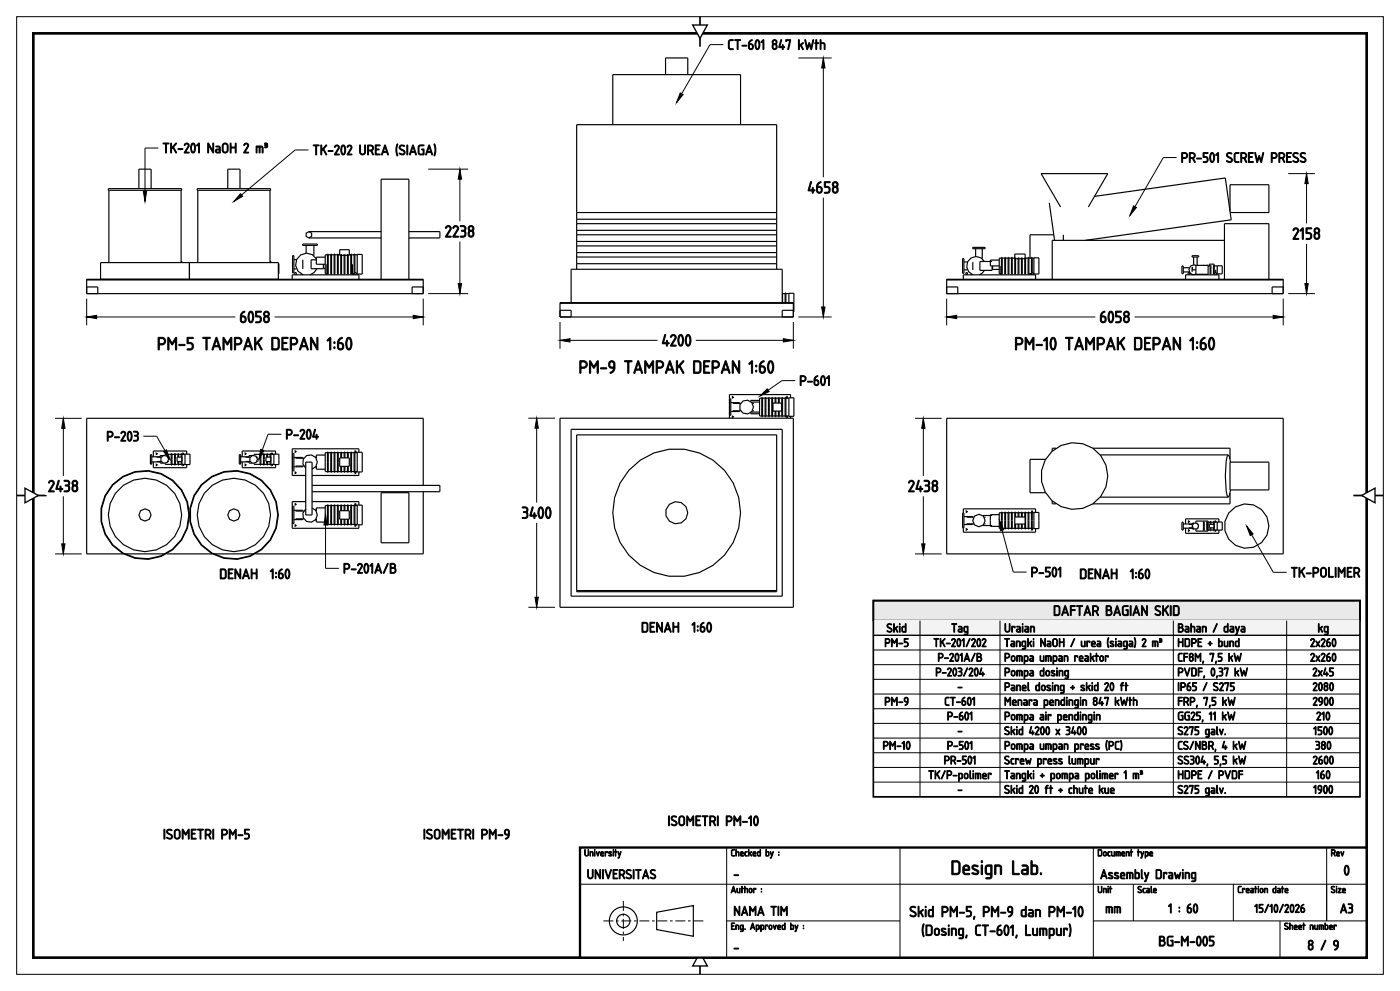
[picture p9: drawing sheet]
<svg xmlns="http://www.w3.org/2000/svg" width="420mm" height="297mm" viewBox="0 0 420 297" stroke-linecap="round" stroke-linejoin="round" font-family="sans-serif">
<path d="M5 5h410v287h-410z" fill="none" stroke="#000" stroke-width=".3"/>
<path d="M10 10h400v277h-400z" fill="none" stroke="#000" stroke-width=".8" stroke-linecap="butt"/>
<path d="M210 5v9" fill="none" stroke="#000" stroke-width=".5"/>
<path d="M207.8 7.5h4.4l-2.2 4z" fill="#fff" stroke="#000" stroke-width=".4"/>
<path d="M210 283v9" fill="none" stroke="#000" stroke-width=".5"/>
<path d="M210 285.5l2.2 4h-4.4z" fill="#fff" stroke="#000" stroke-width=".4"/>
<path d="M5 148.5h9" fill="none" stroke="#000" stroke-width=".5"/>
<path d="M7.5 146.3l4 2.2-4 2.2z" fill="#fff" stroke="#000" stroke-width=".4"/>
<path d="M406 148.5h9" fill="none" stroke="#000" stroke-width=".5"/>
<path d="M408.5 148.5l4-2.2v4.4z" fill="#fff" stroke="#000" stroke-width=".4"/>
<path d="M174 254h236v33h-236z" fill-rule="evenodd" fill="#fff"/>
<path d="M174 254h236v33h-236z" fill="none" stroke="#000" stroke-width=".7" stroke-linecap="butt"/>
<path d="M218 254v33M270 254v33M328 254v33M398 254v22M174 265h236M218 276h52M328 276h82M340 265v11M370 265v11M384 276v11" fill="none" stroke="#000" stroke-width=".3"/>
<g fill="none" stroke="#000" stroke-width=".35">
<path d="M197 273.4l11-2v9.2l-11-2z"/>
<circle cx="187" cy="276" r="4.2"/>
<circle cx="187" cy="276" r="2"/>
</g>
<path d="M181 276h30M187 270v12" fill="none" stroke="#000" stroke-width=".3" stroke-dasharray="3 .8 .8 .8" stroke-linecap="butt"/>
<path d="M262 180h146v6h-146z" fill-rule="evenodd" fill="#e9e9e9"/>
<path d="M262 180h146v6h-146z" fill="none" stroke="#000" stroke-width=".5"/>
<path d="M262 186h146v4.4h-146z" fill-rule="evenodd" fill="#f3f3f3"/>
<path d="M262 190.4h146" fill="none" stroke="#000" stroke-width=".4"/>
<g fill="none" stroke="#000" stroke-width=".3">
<path d="M26 89.5v8M26 95h44.6M82.4 95h44.6M127 89.5v8M16.5 125.4h8M19 125.4v17.2M19 148.7v17.3M16.5 166h8M262 194.8h146M262 199.2h146M276 186v52.8M300 186v52.8"/>
<path d="M352 186v52.8M386 186v52.8M262 203.6h146M262 208h146M262 212.4h146M262 216.8h146M262 221.2h146M262 225.6h146M262 230h146M262 234.4h146M262 238.8h146"/>
</g>
<path d="M262 180h146v58.8h-146z" fill="none" stroke="#000" stroke-width=".5"/>
<g fill="none" stroke="#000" stroke-width=".35">
<path d="M183.8 37.4v-15h38.4v15M199.7 22.4v-5h6.6v5M32.5 56.5h22v.5h-22zM32.7 57v21.7M41.7 56.5v-5.8h3.6v5.8M54.3 57v21.7M59.2 56.5h22v.5h-22zM59.3 57v21.7M72 50.7h-3.7v5.8M72 50.7v5.8M81 57v21.7M328.4 58.9l39.2-5.6 1.8 12.6-43.8 6.1"/>
<path d="M54.3 78.3h.3v.4M56.8 78.7h-26.6v5h26.6M56.8 78.7h26.7v5h-26.7M56.8 78.7v5M81 78.3h.2v.4M83.5 79h.2v3.1M87.8 76.6h.4v5.2h-.4zM88.2 77.8h.8M90.8 73.1h4.4v.4h-4.4zM90.8 77.8v2.8M91.8 73.5v2.4M91.8 69.9l.9-.5 .8 .5v.9l-.8 .5-.9-.5z"/>
<path d="M92.7 69.4h21.6M92.7 71.3h21.6M94.2 73.5v3.2M94.9 77.6a3.3 3.3 0 0 0-5.5-.5 3.3 3.3 0 0 0 1.6 5.3M94.9 77.9h-1.6v2.6h3.7v-1.3M97.6 77.1h-2.7v2.1h2.7M98.1 79.2v3.2M98.2 76.4h-.6v5.6h.5M98.5 76.4h.7M99.5 76.4h.7M100.5 76.4h.7M101.5 76.4h.4"/>
<path d="M102.2 76.2v6M102.2 76.5h-.3v-1.7h2.9v1.7h-.3M102.5 76.2v6M102.5 76.5h.7M103.2 76.2v6M103.5 76.2v6M103.5 76.5h.7M104.2 76.2v6M104.5 76.2v6M104.8 76.4h.4M105.5 76.4h.7M105.7 79.2v3.2"/>
<path d="M106.5 76.4h.7M107.2 76.3h1.5v5.8h-1.5zM122.7 69.4h9.3v1.9h-9.3M173 79h60M173 77h60M173 75.7h60M173 73.7h60M173 72.4h60M173 70.4h60M173 69h60M173 67h60M173 65.7h60"/>
<path d="M173 63.7h60M288.8 77.5h.4v4.4h-.4zM289.2 78.5h1.1M291.8 78.5v2.4M292.7 74.5v2.4M294.7 74.5v3M295.3 78.4a2.83 2.83 0 0 0-4.6-.6 2.83 2.83 0 0 0 1.2 4.6M295.5 74.1h-3.7v.4h3.7M295.6 74.1v.4M297.6 78.4h-3.6v2.6h3.6v-1.3M297.8 79.7v1M299.8 78h-2.7v1.7h2.7"/>
<path d="M300.3 79.7v2.7M300.4 77.4h-.6v4.6h.5M300.7 77.4h.7M301.7 77.4h.7M302.7 77.4h.7M303.7 77.4h.7M304.4 77.5v-1.4h3.1v1.4M304.4 77.2v5M304.7 77.2v5M304.7 77.5h.7M305.4 77.2v5M305.7 77.2v5"/>
<path d="M305.7 77.5h.7M306.4 77.2v5M306.7 77.2v5M306.7 77.5h.7M307.4 77.2v5M307.5 77.2l.2 5M307.7 77.4h.7M308.7 77.4h.7M309.7 77.4h.5M310.2 77.3h1.5v4.8h-1.5zM314.8 60.8l1.6 11.2M316.1 70.4h-7.1v7"/>
<path d="M318.2 62l-5.9-10h20l-5.8 10M319 70.4v1.6M354.6 79.7h.4v2.3h-.4zM357.7 80v.9h1.1M358.1 77v2.4M358.8 79.5h3.6v2.7h-3.6zM358.9 79.5l-.7-.1-1 .3-.5 1 .2 1 .9 .6 1.1-.1M359.1 77v2.5M359.6 76.6h-2v.4h2M359.6 76.6v.4M362.4 79.7h.4M362.8 79.9v-.7h1.4v.7"/>
<path d="M363 79.5v2.7M363.3 79.5v2.7M364 79.5v2.7M364.3 79.5v2.7M364.3 79.7h.9M367.3 72h-51.6v11.7M369 63.3v-7.9h11.7v8.3h-11.6M26 83.7h101v4.3h-101zM26 83.8h101M26 86h3.3v2M83.5 82.1h.2M87.7 83.7v-1.3h20v1.3"/>
<path d="M88.2 80.6h.8M88.4 82.4v-.7h.5v.7M95.1 80.5l-.9 1.2-1.2 .7M97 80.5h.6M98.2 82.2v-6h.3v6M99.2 82.2v-6h.3v6M100.2 82.2v-6h.3v6M101.2 82.2v-6h.3v6M105.2 82.2v-6h.3v6M105.7 82h.5M106.4 82.4v-.7h.5v.7M106.5 81.7v-5.5h-.3v6h.2"/>
<path d="M106.9 82h.3M114.3 83.7v-30h8.4v30M127 86h-3.4v2M168 90.7h70v4.3h-70zM168 90.8h70M168 93h3.3v2M171.3 90.7v-10h63.4v10M173 80.7v-43.3h60v43.3M234.7 87.8l.1 2.9M234.8 88h.7M235.5 90.7v-2.9h.3v2.9M235.8 88h.9"/>
<path d="M236.7 90.7v-2.8h1.5v5.5h-.2M238 93h-3.3v2M284 83.7h101v4.3h-101zM284 83.8h101M284 86h3.3v2M289 83.7v-1.3h21.7v1.3M289.2 80.9h1.1M290.2 81.7h-.4v.7M290.2 81.7v.7M295.3 81l-.6 .8-.9 .6M297.8 80.8h2M300.4 82.2v-5h.3v5"/>
<path d="M301.4 82.2v-5h.3v5M302.4 82.2v-5h.3v5M303.4 82.2v-5h.3v5M308.4 82.2v-5h.3l-.1 5M308.7 82h.7M309 82v.4M309.4 81.7v-4.5h.3v4.5M309.4 81.7h.5v.7M309.4 81.7v.7M309.9 82h.3M355 81.5h1.8M355 80.2h1.8"/>
<path d="M355.7 83.7v-1.3h10v1.3M356.9 81.7h-.5v.7M356.9 81.7v.7M357.6 80.2v1.3M360.9 82.2v.2M364.4 82.4v-.7h.5v.7M364.7 80.9v.8M364.9 82h1.8v-2.3h-1.5v2.3M367.3 83.7v-16.7h13.4v16.7M385 86h-3.4v2M218.8 119.5v5M218.8 119.5h.4v5h-.4"/>
<path d="M219.7 118.9l.4 .2-.4 .2zM227.9 120h-2.7v.3M228.5 119.3h-.6v5.3l.6 .1M228.5 119.1h.3v5.7l-.3 .1zM228.8 119.3h.7M229.5 119.1h.3v5.7l-.3 .1zM229.8 119.3h.7M230.5 119.1h.3v5.7l-.3 .1zM230.8 119.3h.7M231.5 119.1h.3v5.7l-.3 .1zM231.8 119.3h.7M232.8 119.3h.7"/>
<path d="M233.8 119.3h.7M234.5 119.1h.3v5.7l-.3 .1zM234.8 119.3h.7M235.5 119.1h.3v5.7l-.3 .1zM235.8 119.3h.9M236 118.9l.4 .2-.4 .2zM237.2 119.2v-.9h-18.4v1.2M45.1 136.3v2.8h.4v-2.8M45.1 136.2h.4M45.5 136.9h2.5M45.5 138.4h2.5M46 138.4v1.8h10v-1"/>
<path d="M46.9 139.1l.3 .2-.3 .2zM46.9 135.8l.3 .2-.3 .2zM47 137h1.4M47 138.3h1.4M48 138.3v.4M48 138.8h.9M48.3 137.1l.8-.6 1 .2 .5 1-.5 .9-1 .2-.8-.6zM48.9 136.5h-.9v.5M49.6 138.9v.3h3.8M50.4 137h.3M50.4 138.3h.3M51.4 136h.2v3.3l-.2 .1z"/>
<path d="M52.4 136h.2v3.3l-.2 .1zM53.1 137h1.5v1.3h-1.5zM53.4 138.3v1.1l.2-.1v-1M53.4 137v-1h.2v1M53.4 136.2h-3.8v.3M53.6 139.2h.8M53.6 136.2h.8M54.4 137v-1h.2v3.3l-.2 .1v-1.1M54.6 139.2h2.4v-3.1h-1.5v3.1M54.6 136.2h.9M54.8 139.2l.1 .3 .3-.2v-.1M54.8 136.2l.1-.4 .3 .2v.2"/>
<path d="M56 136.1v-.9h-10v1.7M71.8 136.3v2.8h.4v-2.8M71.8 136.2h.4M72.2 136.9h2.5M72.2 138.4h2.5M72.7 138.4v1.8h10v-1M73.6 139.1l.3 .2-.3 .2zM73.6 135.8l.3 .2-.3 .2zM73.7 137h1.3M73.7 138.3h1.3M74.7 138.3v.4M74.7 138.8h.9"/>
<path d="M75 137.1l.8-.6 1 .2 .5 1-.5 .9-1 .2-.8-.6zM75.6 136.5h-.9v.5M76.2 138.9v.3h3.8M77.1 137h.2M77.1 138.3h.2M78 136h.3v3.3l-.3 .1zM79 136h.3v3.3l-.3 .1zM79.8 137h1.4v1.3h-1.4zM80 138.3v1.1l.3-.1v-1M80 137v-1h.3v1M80 136.2h-3.8v.3M80.3 139.2h.7"/>
<path d="M80.3 136.2h.7M81 137v-1h.3v3.3l-.3 .1v-1.1M81.3 139.2h2.4v-3.1h-1.5v3.1M81.3 136.2h.9M81.5 139.2l.1 .3 .3-.2-.1-.1M81.5 136.2l.1-.4 .3 .2-.1 .2M82.7 136.1v-.9h-10v1.7M87.8 135.9h.4v5.2h-.4zM88.2 137.1h2.6v.2M88.6 135.1l.3 .2-.3 .2zM88.7 137.3h2.4M88.7 139.7h2.4"/>
<path d="M90.8 139.7v.2h-2.6M91.7 138.5h1.9v15.8h-1.9zM94.6 137h.3M94.6 140h.3M94.9 139.6v1h2.7M97.6 136.4h-2.7v1M98.2 135.7h-.6v5.6h.6M98.2 135.5h.3v6h-.3zM98.5 135.7h.7M99.2 135.5h.3v6h-.3zM99.5 135.7h.7M100.2 135.5h.3v6h-.3z"/>
<path d="M100.5 135.7h.7M101.2 135.5h.3v6h-.3zM101.5 135.7h.7M101.9 137.2h2.9v2.6h-2.9zM102.2 139.8v1.7h.3v-1.7M102.2 137.2v-1.7h.3v1.7M102.5 135.7h.7M103.2 139.8v1.7h.3v-1.7M103.2 137.2v-1.7h.3v1.7M103.5 135.7h.7M104.2 139.8v1.7h.3v-1.7M104.2 137.2v-1.7h.3v1.7"/>
<path d="M104.5 135.7h.7M105.2 135.5h.3v6h-.3zM105.5 135.7h.7M106.2 135.5h.3v6h-.3zM106.5 135.7h.7M106.5 135.1l.4 .2-.4 .2zM107.2 135.6h1.5v5.8h-1.5zM107.7 135.6v-1.1h-20v8h4M168 125.3h70v56.7h-70zM171.3 128.7h63.4v50h-63.4zM173 130.3h60v47h-60zM218.8 124.5v.8"/>
<path d="M219.2 120.7h2.7v.2M219.7 124.7l.4 .2-.4 .2zM219.8 120.9h2.4M219.8 123.1h2.4M221.9 123.1v.2h-2.7M225.2 123.7v.3h2.7M225.4 123.5h2.5M225.4 120.5h2.5M225.7 120.9h.5M225.7 123.1h.5M228.8 124.7h.7M229.8 124.7h.7"/>
<path d="M230.8 124.7h.7M231.8 124.7h.7M231.9 120.8h2.6v2.4h-2.6zM232.5 123.2v1.7h.3v-1.7M232.5 120.8v-1.7h.3v1.7M232.8 124.7h.7M233.5 123.2v1.7h.3v-1.7M233.5 120.8v-1.7h.3v1.7M233.8 124.7h.7M234.8 124.7h.7M235.8 124.7h.9M236 124.7l.4 .2-.4 .2z"/>
<path d="M236.7 124.8v-5.6h1.5v5.6M236.7 124.8h1.5M237.2 124.8v.5M284 125.4h101v40.6h-101zM313.7 137.7h-4.7v10h4.7M316.8 134.3h-1.1v.9M327.9 134.3h41.1v3.2M330.1 136.3h38.4M368.5 136.3l-.4 .5a31.7 31.7 0 0 0 0 11.7l.4 .5M368.5 136.3l.3 .6 .3 1.6M87.8 151.7h.4v5.2h-.4zM88.2 152.9h2.6v.3"/>
<path d="M88.6 157.3l.3 .2-.3 .2zM88.6 151l.3 .2-.3 .2zM88.6 141.5l.3 .2-.3 .2zM88.7 153.2h2.4M88.7 155.5h2.4M90.8 155.5v.2h-2.6M91.7 140.3l-.8-1.2 .1-1.5 1-1.1 1.5-.2 1.2 .8 .5 1.4-.4 1.3-1.2 .8M91.7 150.3h-4v8h20v-1M93.6 152.2l1.2 .8 .4 1.3-.5 1.4-1.2 .8-1.5-.2-1-1.1-.1-1.4 .8-1.3M93.6 145.5h38.4v1.8l-38.4 .1M93.6 150.3h14.1v1.1M94.6 155.8h.3"/>
<path d="M94.6 152.8h.3M94.9 155.4v1l2.7 .1M97.6 152.2h-2.7v1M97.6 157.2h.6M98.2 151.5h-.6v5.6M98.2 151.3h.3v6l-.3 .1zM98.5 157.2h.7M98.5 151.5h.7M98.5 141.3h.7M99.2 151.3h.3v6l-.3 .1zM99.5 157.2h.7M99.5 151.5h.7"/>
<path d="M99.5 141.3h.7M100.2 151.3h.3v6l-.3 .1zM100.5 157.2h.7M100.5 151.5h.7M100.5 141.3h.7M101.2 151.3h.3v6l-.3 .1zM101.5 157.2h.7M101.5 151.5h.7M101.5 141.3h.7M101.9 153.1h2.9v2.5h-2.9zM102.2 155.6v1.8h.3v-1.8M102.2 153.1v-1.8h.3v1.8"/>
<path d="M102.5 157.2h.7M102.5 151.5h.7M102.5 141.3h.7M103.2 155.6v1.8h.3v-1.8M103.2 153.1v-1.8h.3v1.8M103.5 157.2h.7M103.5 151.5h.7M103.5 141.3h.7M104.2 155.6v1.8h.3v-1.8M104.2 153.1v-1.8h.3v1.8M104.5 157.2h.7M104.5 151.5h.7"/>
<path d="M104.5 141.3h.7M105.2 151.3h.3v6l-.3 .1zM105.5 157.2h.7M105.5 151.5h.7M105.5 141.3h.7M106.2 151.3h.3v6l-.3 .1zM106.5 157.2h.7M106.5 151.5h.7M106.5 141.3h.7M106.5 157.3l.4 .2-.4 .2zM106.5 151l.4 .2-.4 .2zM106.5 141.5l.4 .2-.4 .2z"/>
<path d="M107.2 151.4h1.5v5.9h-1.5zM107.7 141.4v1.1h-14.1M114.3 147.7h8.4v15h-8.4zM127 145.5v-20.1h-101v40.6h11M127 147.4v18.6h-50.4M288.8 153.8h.4v4.4h-.4zM289 158.2v1.3h21.7v-1.1M289.2 154.8h2.6v.2M289.9 158.5l.3 .2-.3 .2zM289.9 153.1l.3 .2-.3 .2zM290 155h2.1M290 157h2.1"/>
<path d="M291.8 157v.2h-2.6M294.8 157.5h2.8M294.8 154.5h2.8M295.3 155h.3M295.3 157h.3M299.8 154.2h-2.7v3.5l2.7 .1M300.4 153.7h-.6v4.6h.6M300.4 153.5h.3v5h-.3zM300.7 158.3h.7M300.7 153.7h.7M301.4 153.5h.3v5h-.3zM301.7 158.3h.7"/>
<path d="M301.7 153.7h.7M302.4 153.5h.3v5h-.3zM302.7 158.3h.7M302.7 153.7h.7M303.4 153.5h.3v5h-.3zM303.7 158.3h.7M303.7 153.7h.7M304.4 155v2M304.4 155h3.1v2h-3.1M304.4 157v1.5h.3v-1.5M304.4 155v-1.5h.3v1.5M304.7 158.3h.7"/>
<path d="M304.7 153.7h.7M305.4 157v1.5h.3v-1.5M305.4 155v-1.5h.3v1.5M305.7 158.3h.7M305.7 153.7h.7M306.4 157v1.5h.3v-1.5M306.4 155v-1.5h.3v1.5M306.7 158.3h.7M306.7 153.7h.7M307.4 155v-1.5h.3v5h-.3v-1.5M307.7 158.3h.7M307.7 153.7h.7"/>
<path d="M308.4 153.5h.3v5h-.3zM308.7 158.3h.7M308.7 153.7h.7M309.4 153.5h.3v5h-.3M309.4 153.5v5M309.5 153.5l.1-.4 .3 .2-.2 .3M309.7 158.4l.2 .3-.3 .2-.1-.4M309.7 158.3h.5M309.7 153.7h.5M310.2 153.6h1.5v4.8h-1.5zM310.7 153.6v-1.1h-21.7v1.3M315.7 150.1v.9h1.1"/>
<path d="M330.1 149h38.4M354.6 156.5h.4v2.3h-.4zM355 158.3l2.7-.1v.3h.5M355.7 158.3v1.5h10v-.9M356.6 158.8l.3 .2-.3 .2zM356.6 156.1l.3 .2-.3 .2zM356.7 157.1h1.1M356.7 158.2h1.1M358.1 156.8h1l.5 .9-.5 .8h-1l-.5-.8zM358.2 156.8h-.5v.3l-2.7-.1M358.8 156.7v-.5h3.6v3h-3.6v-.6M359.5 157.1h.1"/>
<path d="M359.5 158.2h.1M361 156.3v2.7M361.3 156.3v2.7M362 156.3v2.7M362.3 156.3v2.7M362.4 158.8h.6M362.4 156.5h.6M362.8 157.1h1.4v1.1h-1.4zM363 158.2v.8h.3v-.8M363 157.1v-.8h.3v.8M363.3 158.8h.7M363.3 156.5h.7"/>
<path d="M364 157.1v-.8h.3v2.7h-.3v-.8M364.3 158.8l2.4 .1v-2.4h-1.5v2.4M364.3 156.5h.9M364.5 158.8l.1 .4 .3-.2-.1-.2M364.5 156.5l.1-.4 .3 .2-.1 .2M365.7 156.5v-1h-10v1.5M369 146.8v-8.3h11.7v8.3M369 147.8v3.2h-41.1M369 146.8h11.7M369.1 146.8l-.3 1.6-.3 .6M37.4 166h12.2M50 166h13.7"/>
<path d="M64.1 166h12.2M173 177h60"/>
<circle cx="223.9" cy="122" r="2.09"/>
<circle cx="43.5" cy="154.3" r="13.2"/>
<circle cx="43.5" cy="154.3" r="1.83"/>
<circle cx="43.5" cy="154.3" r="13.3"/>
<circle cx="43.5" cy="154.3" r="11"/>
<circle cx="70.2" cy="154.3" r="11"/>
<circle cx="70.2" cy="154.3" r="13.3"/>
<circle cx="70.2" cy="154.3" r="1.83"/>
<circle cx="70.2" cy="154.3" r="13.2"/>
<circle cx="203" cy="153.7" r="19.2"/>
<circle cx="203" cy="153.7" r="3.3"/>
<circle cx="293.7" cy="156" r="1.87"/>
<circle cx="322.3" cy="142.7" r="10"/>
<circle cx="374" cy="157.7" r="6.7"/>
</g>
<path d="M26 95l3-.5v1zM124 94.5l3 .5-3 .5zM19 125.4l.5 3h-1zM18.5 163h1l-.5 3z" fill="#000" stroke="#000" stroke-width=".3"/>
<path d="M13.5 143.1h11v5.1h-11z" fill-rule="evenodd" fill="#fff"/>
<path d="M168 96.5v8M238 96.5v8M168 102h29.3M208.7 102h29.3M158.5 125.3h8M161 125.3v25.3M161 156.7v25.3M158.5 182h8" fill="none" stroke="#000" stroke-width=".3"/>
<path d="M168 102l3-.5v1zM235 101.5l3 .5-3 .5zM161 125.3l.5 3h-1zM160.5 179h1l-.5 3z" fill="#000" stroke="#000" stroke-width=".3"/>
<path d="M155.6 151.1h10.8v5.1h-10.8z" fill-rule="evenodd" fill="#fff"/>
<path d="M284 89.5v8M284 95h44.6M340.4 95h44.6M385 89.5v8M274.5 125.4h8M277 125.4v17.2M277 148.7v17.3M274.5 166h8" fill="none" stroke="#000" stroke-width=".3"/>
<path d="M284 95l3-.5v1zM382 94.5l3 .5-3 .5zM277 125.4l.5 3h-1zM276.5 163h1l-.5 3z" fill="#000" stroke="#000" stroke-width=".3"/>
<path d="M271.5 143.1h11v5.1h-11z" fill-rule="evenodd" fill="#fff"/>
<path d="M128.5 50.7h12M138 50.7v15.6M138 72.4v15.6M128.5 88h12" fill="none" stroke="#000" stroke-width=".3"/>
<path d="M138 50.7l.5 3h-1zM137.5 85h1l-.5 3z" fill="#000" stroke="#000" stroke-width=".3"/>
<path d="M132.6 66.8h10.7v5.1h-10.7z" fill-rule="evenodd" fill="#fff"/>
<path d="M239.5 17.4h10M247 17.4v35.7M247 59.2v35.8M239.5 95h10" fill="none" stroke="#000" stroke-width=".3"/>
<path d="M247 17.4l.5 3h-1zM246.5 92h1l-.5 3z" fill="#000" stroke="#000" stroke-width=".3"/>
<path d="M241.4 53.6h11.2v5.1h-11.2z" fill-rule="evenodd" fill="#fff"/>
<path d="M386.5 52h8M392 52v15M392 73.1v14.9M386.5 88h8" fill="none" stroke="#000" stroke-width=".3"/>
<path d="M392 52l.5 3h-1zM391.5 85h1l-.5 3z" fill="#000" stroke="#000" stroke-width=".3"/>
<path d="M386.8 67.5h10.3v5.1h-10.3z" fill-rule="evenodd" fill="#fff"/>
<path d="M217 13.4h-4l-10 17.3M47.5 44.4h-4v16M92.6 44.9h-4l-18.4 15.5M353 47.2h-4l-10 17.3M238.6 114.1h-4l-6.6 4.6M43 130.7h4l4 7M84.4 130.1h-4l-2.7 7.6M97.7 154.3v16h4M299.8 156l4.2 15.5h4M374 157.7l8 13.8h4" fill="none" stroke="#000" stroke-width=".3"/>
<path d="M204.1 27.9l.8 .5-1.9 2.3zM43 57.4h1l-.5 3zM72.1 58.1l.7 .7-2.6 1.6zM340.1 61.7l.8 .5-1.9 2.3zM228 118.7l2.2-2.2 .5 .9zM49.1 135.3l.8-.5 1.1 2.9zM78.2 134.7l1 .3-1.5 2.7zM97.7 154.3l.5 3h-1zM299.8 156l1.3 2.8-1 .2zM374 157.7l1.9 2.3-.8 .5z" fill="#000" stroke="#000" stroke-width=".3"/>
<text font-size="5.7" x="285.1" y="262.2">Design Lab.</text>
<g font-size="5.2">
<text x="47.1" y="104.9">PM-5 TAMPAK DEPAN 1:60</text>
<text x="304.2" y="104.9">PM-10 TAMPAK DEPAN 1:60</text>
<text x="173.6" y="111.9">PM-9 TAMPAK DEPAN 1:60</text>
</g>
<g font-size="4.7">
<text x="242.2" y="57.9">4658</text>
<text x="133.4" y="71.1">2238</text>
<text x="387.6" y="71.8">2158</text>
<text x="71.8" y="96.7">6058</text>
<text x="329.8" y="96.7">6058</text>
<text x="198.5" y="103.7">4200</text>
<text x="14.3" y="147.4">2438</text>
<text x="272.3" y="147.4">2438</text>
<text x="156.4" y="155.4">3400</text>
</g>
<g font-size="4.3">
<text x="272.8" y="274.8">Skid PM-5, PM-9 dan PM-10</text>
<text x="276.3" y="280.4">(Dosing, CT-601, Lumpur)</text>
</g>
<g font-size="4.1">
<text x="218.2" y="14.9">CT-601 847 kWth</text>
<text x="48.7" y="45.9">TK-201 NaOH 2 m³</text>
<text x="93.8" y="46.4">TK-202 UREA (SIAGA)</text>
<text x="354.2" y="48.7">PR-501 SCREW PRESS</text>
<text x="239.8" y="115.6">P-601</text>
<text x="85.6" y="131.6">P-204</text>
<text x="31.9" y="132.2">P-203</text>
<text x="65.8" y="173.5">DENAH</text>
<text x="81" y="173.5">1:60</text>
<text x="102.9" y="171.8">P-201A/B</text>
<text x="309.2" y="173">P-501</text>
<text x="323.8" y="173.5">DENAH</text>
<text x="339" y="173.5">1:60</text>
<text x="387.2" y="173">TK-POLIMER</text>
<text x="315.9" y="184.5">DAFTAR BAGIAN SKID</text>
<text x="192.3" y="189.5">DENAH</text>
<text x="207.5" y="189.5">1:60</text>
<text x="48.9" y="251.5">ISOMETRI PM-5</text>
<text x="126.9" y="251.5">ISOMETRI PM-9</text>
<text x="200.2" y="247.5">ISOMETRI PM-10</text>
<text x="403" y="262.3">0</text>
<text x="347.5" y="283.6">BG-M-005</text>
<text x="392.2" y="284.8">8 / 9</text>
</g>
<g font-size="3.8">
<text x="176" y="263.4">UNIVERSITAS</text>
<text x="220" y="263.4">-</text>
<text x="330" y="263.4">Assembly Drawing</text>
<text x="220" y="274.4">NAMA TIM</text>
<text x="331.6" y="273.7">mm</text>
<text x="350.5" y="273.7">1 : 60</text>
<text x="401.9" y="273.7">A3</text>
<text x="220" y="285.4">-</text>
</g>
<g font-size="3.5">
<text x="265.9" y="189.5">Skid</text>
<text x="285.3" y="189.5">Tag</text>
<text x="301.2" y="189.5">Uraian</text>
<text x="353.2" y="189.5">Bahan / daya</text>
<text x="395.2" y="189.5">kg</text>
</g>
<g font-size="3.4">
<text x="265.3" y="193.9">PM-5</text>
<text x="280" y="193.9">TK-201/202</text>
<text x="301.2" y="193.9">Tangki NaOH / urea (siaga) 2 m³</text>
<text x="353.2" y="193.9">HDPE + bund</text>
<text x="393" y="193.9">2x260</text>
<text x="280.6" y="202.7">P-203/204</text>
<text x="281.2" y="198.2">P-201A/B</text>
<text x="301.2" y="198.2">Pompa umpan reaktor</text>
<text x="301.2" y="202.7">Pompa dosing</text>
<text x="353.2" y="198.2">CF8M, 7,5 kW</text>
<text x="353.2" y="202.7">PVDF, 0,37 kW</text>
<text x="393" y="198.2">2x260</text>
<text x="393.7" y="202.7">2x45</text>
<text x="287.2" y="207">-</text>
<text x="301.2" y="207">Panel dosing + skid 20 ft</text>
<text x="353.2" y="207">IP65 / S275</text>
<text x="393.7" y="207">2080</text>
<text x="265.3" y="211.5">PM-9</text>
<text x="283.3" y="211.5">CT-601</text>
<text x="284" y="215.9">P-601</text>
<text x="301.2" y="211.5">Menara pendingin 847 kWth</text>
<text x="301.2" y="215.9">Pompa air pendingin</text>
<text x="353.2" y="211.5">FRP, 7,5 kW</text>
<text x="353.2" y="215.9">GG25, 11 kW</text>
<text x="393.8" y="211.5">2900</text>
<text x="394.8" y="215.9">210</text>
<text x="287.2" y="220.2">-</text>
<text x="301.2" y="220.2">Skid 4200 x 3400</text>
<text x="353.2" y="220.2">S275 galv.</text>
<text x="394" y="220.2">1500</text>
<text x="264.8" y="224.7">PM-10</text>
<text x="284" y="224.7">P-501</text>
<text x="301.2" y="224.7">Pompa umpan press (PC)</text>
<text x="353.2" y="224.7">CS/NBR, 4 kW</text>
<text x="394.5" y="224.7">380</text>
<text x="278.4" y="233.5">TK/P-polimer</text>
<text x="283.1" y="229">PR-501</text>
<text x="301.2" y="229">Screw press lumpur</text>
<text x="301.2" y="233.5">Tangki + pompa polimer 1 m³</text>
<text x="353.2" y="229">SS304, 5,5 kW</text>
<text x="353.2" y="233.5">HDPE / PVDF</text>
<text x="393.8" y="229">2600</text>
<text x="394.8" y="233.5">160</text>
<text x="287.2" y="237.9">-</text>
<text x="301.2" y="237.9">Skid 20 ft + chute kue</text>
<text x="353.2" y="237.9">S275 galv.</text>
<text x="394" y="237.9">1900</text>
<text x="376.3" y="273.5">15/10/2026</text>
</g>
<g font-size="2.7">
<text x="175.2" y="256.6">University</text>
<text x="219.2" y="256.6">Checked by :</text>
<text x="329.2" y="256.6">Document type</text>
<text x="399.2" y="256.6">Rev</text>
<text x="219.2" y="267.6">Author :</text>
<text x="329.2" y="267.6">Unit</text>
<text x="341.2" y="267.6">Scale</text>
<text x="371.2" y="267.6">Creation date</text>
<text x="399.2" y="267.6">Size</text>
<text x="219.2" y="278.6">Eng. Approved by :</text>
<text x="385.2" y="278.6">Sheet number</text>
</g>
</svg>
